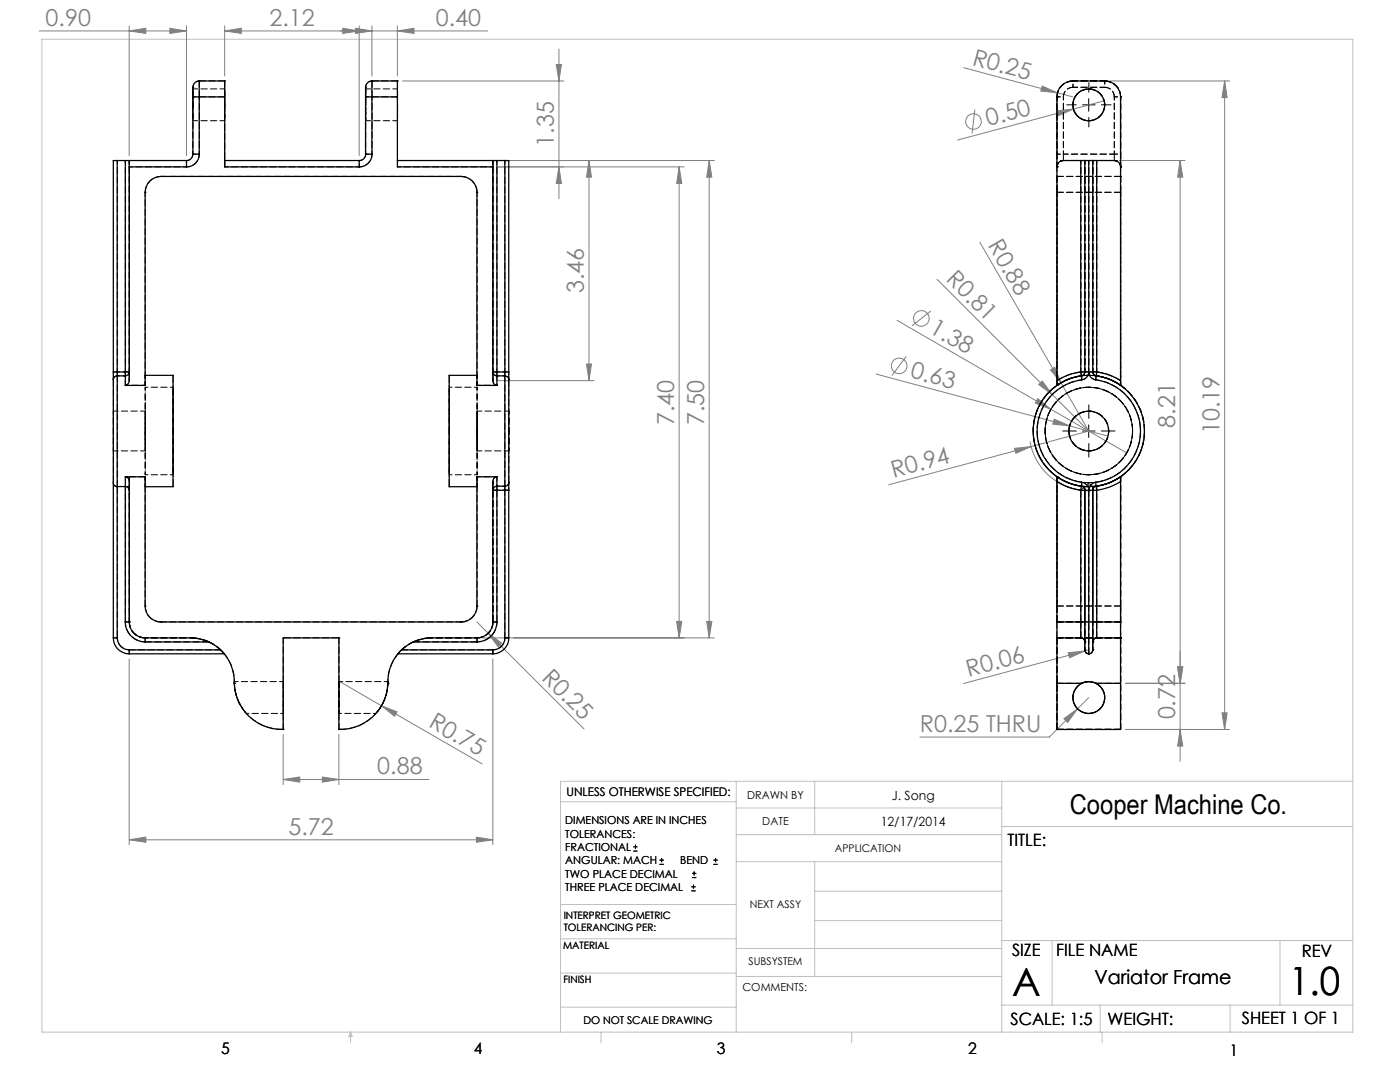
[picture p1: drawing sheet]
<svg xmlns="http://www.w3.org/2000/svg" width="279mm" height="216mm" viewBox="0 0 279 216" stroke-linecap="round" stroke-linejoin="round" font-family="sans-serif">
<g fill="none" stroke="#808080" stroke-width=".2">
<path d="M7.8 6.2h29.4M25.8 6.2l3.3-.6v1.1zM25.8 5.2v25.8M33.9 5.6l3.3 .6-3.3 .5zM37.2 5.2v25.8M44.8 6.2l3.4-.6v1.1zM44.8 5.2v10M68.4 5.6l3.3 .6-3.3 .5zM70.9 5.6l3.3 .6-3.3 .5zM71.7 5.2v25.8M74.2 5.2v10M79.3 6.2l3.3-.6v1.1z"/>
<path d="M79.3 5.2v10M80.3 16.2h32.2M97.3 6.2h-52.5M111 12.9h1l-.5 3.3zM111.5 9.8v29.9M192.3 13.5l21.8 5.8M208 17.2l3 1.3-3.3-.3zM221.5 16.2h23.9M244.4 16.2l.5 3.3h-1zM244.4 16.2v129.4M111.5 33.3l.5 3.3h-1zM117.5 32l.5 3.3h-.9z"/>
<path d="M117.5 32v44M135.5 33.3l.6 3.3h-1.1zM135.5 33.3v94M136.6 33.3h-37.2M141.5 32l.6 3.3h-1.1zM141.5 32v95.3M142.6 32h-43.2M194.6 21.9l-.6 4.7M210.9 22.1l3.3-.3-3 1.3zM214.2 21.8l-23.1 6.1M220.3 20.1l-6.1 1.7M223.4 32h13.1"/>
<path d="M235.5 32l.5 3.3h-1zM235.5 32v119.9M187 55.7l30.3 30.3M195.5 48.3l16.2 28.1M99.4 76h19.1M117.1 72.6h.9l-.5 3.4zM174.9 74.6l38.6 10.4M179 63.9l45.9 26.5M180.9 71.1l-2.9 3.8M185.8 62.1l-3.8 2.9M207.1 79.6l2.6 2.1-3.1-1.3zM207.3 76.7l.7-.7 2 2.7z"/>
<path d="M209.7 73.8l.8-.5 1.2 3.1zM211.7 76.4l5.6 9.6M202.5 89.5l3.3-.4-3.1 1.4zM205.6 88.1a11.9 11.9 0 0 0 12.3 9.8M205.8 89.1l-28.5 7.6M210.4 83.6l3.1 1.4-3.4-.4zM213.5 85l7.6 2M217.3 86l-11.5 3.1M25.8 131.5v37.1M67.9 136.1l28.3 16.3M95.2 124.1l2.2 2.3M96.2 127.3h46.4"/>
<path d="M97.4 126.4l2.7 1.9-.7 .7zM97.4 126.4l19.2 19.1M98.4 131.5v37.1M135 124h1.1l-.6 3.3zM141 124h1.1l-.6 3.3zM213.2 130.2l3.3-.3-3 1.3zM216.5 129.9l-24.2 6.5M217.3 129.7l-.8 .2M217.3 139.2l-7.9 7.9h-25.8M224.6 136.3h11.9M235 133.1h1l-.5 3.2zM56.5 155.5l3.3-.5v1.1z"/>
<path d="M56.5 146.5v10.1M56.5 155.5h29.1M64.3 155l3.3 .5-3.3 .6zM67.6 146.5v10.1M76.1 140.8l3.1 1.2-.5 .9zM212.3 143.4l2.8-2-2 2.7zM224.6 145.6h20.8M235.5 145.6l.5 3.3h-1zM243.9 142.2h1l-.5 3.4zM25.8 167.6l3.3-.6v1.1zM25.8 167.6h72.6M95.1 167l3.3 .6-3.3 .5z"/>
<circle cx="194.3" cy="24.2" r="1.56"/>
<circle cx="179.4" cy="73" r="1.55"/>
<circle cx="183.9" cy="63.5" r="1.56"/>
</g>
<g fill="none" stroke="#000" stroke-width=".2">
<path d="M217.3 19.7v2.5M216 20.9h2.5M216 86h2.5M217.3 84.8v2.5M126.4 169.8h.8M126.4 169h.8M126.8 168.6v.8M131.6 172.5h.9M131.6 171.6h.9M132 171.2v.8M138 177.8h.8M138 177h.8"/>
<path d="M138.1 175.1h.9M138.1 174.3h.9M138.4 176.5v.8M138.5 173.9v.8M142.4 172.5h.8M142.4 171.6h.8M142.8 171.2v.8"/>
</g>
<path d="M217.3 18.4v-1.9M214.8 20.9h-1.9M217.3 23.4v1.9M219.8 20.9h1.9M214.8 86h-2.7M217.3 83.5v-2.7M217.3 88.5v2.7M219.8 86h2.7" fill="none" stroke="#000" stroke-width=".2" stroke-dasharray="15.2 1.3 1.3 1.3"/>
<g fill="none" stroke="#c0c0c0" stroke-width=".2">
<path d="M8.4 7.8h261.6v198.2h-261.6zM111.9 160h35M146.9 155.9v50.1M162.6 155.9v10.6M199.9 155.9v50.1M270 155.9h-158.1v50.1M146.9 166.5h53M146.9 161.2h53M146.9 171.9h53M162.6 171.9v22.9M162.6 177.8h37.3M199.9 164.9h70.1"/>
<path d="M111.9 194.2h35M111.9 187.3h35M111.9 180.5h35M146.9 189.3h53M146.9 194.8h53M162.6 183.7h37.3M199.9 187.7h70.1M210 187.7v12.9M255.4 187.7v12.9M70 206v2.1M70 206l.3 .8h-.7zM111.9 201h35"/>
<path d="M119.9 206v2.1M170 206v2.1M199.9 200.6h70.1M219.6 200.6v5.4M220 206v2.1M245.5 200.6v5.4"/>
</g>
<g fill="#808080">
<path d="M209.7 73.8l.8-.5 1.2 3.1z"/>
<path d="M207.3 76.7l.7-.7 2 2.7z"/>
<path d="M207.1 79.6l2.6 2.1-3.1-1.3z"/>
<path d="M208 17.2l3 1.3-3.3-.3z"/>
<path d="M210.4 83.6l3.1 1.4-3.4-.4z"/>
<path d="M213.2 130.2l3.3-.3-3 1.3z"/>
<path d="M97.4 126.4l2.7 1.9-.7 .7z"/>
<path d="M76.1 140.8l3.1 1.2-.5 .9z"/>
<path d="M68.4 5.6l3.3 .6-3.3 .5zM44.8 6.2l3.4-.6v1.1zM95.1 167l3.3 .6-3.3 .5zM25.8 167.6l3.3-.6v1.1z"/>
<path d="M56.5 155.5l3.3-.5v1.1zM64.3 155l3.3 .5-3.3 .6zM70.9 5.6l3.3 .6-3.3 .5zM79.3 6.2l3.3-.6v1.1zM25.8 6.2l3.3-.6v1.1zM33.9 5.6l3.3 .6-3.3 .5zM212.3 143.4l.8 .7 2-2.7z"/>
<path d="M210.9 22.1l.3 1 3-1.3zM202.5 89.5l.2 1 3.1-1.4z"/>
<path d="M111.5 33.3l.5 3.3h-1zM111 12.9h1l-.5 3.3zM117.1 72.6h.9l-.5 3.4zM117.5 32l.5 3.3h-.9zM235 133.1h1l-.5 3.2zM235.5 32l.5 3.3h-1z"/>
<path d="M141.5 32l.6 3.3h-1.1zM141 124h1.1l-.6 3.3zM135.5 33.3l.6 3.3h-1.1zM135 124h1.1l-.6 3.3zM244.4 16.2l.5 3.3h-1zM243.9 142.2h1l-.5 3.4zM235 133.1h1l-.5 3.2zM235.5 145.6l.5 3.3h-1z"/>
</g>
<g fill="none" stroke="#000" stroke-width=".25">
<path d="M38.5 19.3h1.3M38.5 19.3v11.5M39.8 16.2v3.1M39.8 16.2h5v3.1M39.8 16.2a1.6 1.6 0 0 0-1.3 2.1v1M39.8 19.3h5M39.8 19.3v11.5M44.8 19.3v14h26.9M73 19.3h1.2M73 19.3v11.5M74.2 16.2v3.1M74.2 16.2a1.6 1.6 0 0 0-1.2 2.1v1"/>
<path d="M74.2 16.2h5.1v3.1M74.2 19.3v11.5M74.2 19.3h5.1M79.3 19.3v14h19.1M23.4 32h-.8v42.2M23.4 32h1.6M23.4 32v42.2M25 32h.8M25 32v42.2M25.8 33.3v42.7a.92 .92 0 0 1-.8 .9M25.8 32v1.3M25.8 33.3h11.4"/>
<path d="M25.8 32h11.4M37.2 32v1.3M38.5 30.8h1.3M38.5 30.8a1.26 1.26 0 0 1-1.3 1.2M39.8 30.8a2.53 2.53 0 0 1-2.6 2.5M44.8 32h26.9M71.7 32v1.3M73 30.8a1.21 1.21 0 0 1-1.3 1.2M73 30.8h1.2M74.2 30.8a2.53 2.53 0 0 1-2.5 2.5M79.3 32h19.1M98.4 33.3v42.7l.2 .7 .6 .2"/>
<path d="M98.4 32v1.3M98.4 32h.8M99.2 32h1.6M99.2 32v42.2M100.8 32h.7v42.2M100.8 32v42.2M215.7 32h.8M215.7 32h-3.5a1.33 1.33 0 0 0-1.3 1.3M215.7 32v42.2M216.5 32h.8M216.5 32v42.2M217.3 32h.8"/>
<path d="M217.3 32v42.2M218.1 32h.8M218.1 32v42.2M218.9 32h3.5a1.26 1.26 0 0 1 1.2 1.3M218.9 32v42.2M22.6 75.8v20.5M22.6 74.2h.8M22.6 74.2v1.6M23.4 75v22.1M23.4 75a.85 .85 0 0 0-.8 .8M23.4 74.2v.8M23.4 75h1.6"/>
<path d="M23.4 74.2h1.6M25 75v1.9M25 76.9h4v-38.5a3.2 3.2 0 0 1 3.1-3.2h59.9a3.2 3.2 0 0 1 3.2 3.2v38.5h4M25 74.2h.7a.67 .67 0 0 1-.7 .8M25 74.2v.8M29 74.9h5.5v22.2h-5.5M95.2 74.9h-5.6v22.2h5.6M99.2 75v1.9M99.2 74.2h-.8a.67 .67 0 0 0 .8 .8M99.2 74.2v.8M99.2 75h1.6M99.2 74.2h1.6"/>
<path d="M100.8 75v22M100.8 75a.78 .78 0 0 1 .7 .8M100.8 74.2v.8M100.8 74.2h.7M101.5 75.8v20.4M101.5 74.2v1.6M210.9 76v.9M210.9 76v-56.7a3.3 3.3 0 0 1 3.2-3.1h6.4a3.2 3.2 0 0 1 3.1 3.1v56.7M215.7 74.2a11.6 11.6 0 0 0-4.8 1.8M215.7 74.2l.1 .8M215.7 74.2h.8M215.8 75l.1 .8"/>
<path d="M215.8 75a11.1 11.1 0 0 0-9.6 11 11.1 11.1 0 0 0 9.6 11M215.9 75.8a10.3 10.3 0 0 0-8.9 10.2 10.3 10.3 0 0 0 8.9 10.2M216.5 74.2h.8M216.5 74.2a.79 .79 0 0 1-.7 .8M217.3 74.2a1.58 1.58 0 0 1-1.4 1.6M217.3 74.2a1.58 1.58 0 0 0 1.4 1.6M217.3 74.2h.8M218.1 74.2a.73 .73 0 0 0 .7 .8M218.1 74.2h.8M218.7 75.8a10.3 10.3 0 0 1 8.9 10.2 10.3 10.3 0 0 1-8.9 10.2M218.8 75l-.1 .8M218.8 75a11.1 11.1 0 0 1 9.6 11 11.1 11.1 0 0 1-9.6 11"/>
<path d="M218.9 74.2l-.1 .8M218.9 74.2a11.6 11.6 0 0 1 4.7 1.8M223.6 76v.9M22.6 96.3l.1 .4 .3 .3 .4 .1M22.6 96.3v31M23.4 97.1h1.6M23.4 97.1v30.2M25 95.1v2M25 95.1a.85 .85 0 0 1 .8 1v28M25 95.1h4v25.8a3.1 3.1 0 0 0 3.1 3.2h59.9a3.1 3.1 0 0 0 3.2-3.2v-25.8h4M25 97.1l.5 .2 .3 .5M25 97.1v27"/>
<path d="M99.2 95.1v1.9M99.2 95.1a.91 .91 0 0 0-.8 1v28M99.2 97a.68 .68 0 0 0-.8 .8h.8M99.2 97v.8M99.2 97h1.6M99.2 97.8v26.3M99.2 97.8h1.6M100.8 97v.8M100.8 97.8h.7M100.8 97.8v29.5M101.5 96.2a.73 .73 0 0 1-.7 .8M101.5 96.2v1.6"/>
<path d="M101.5 97.8v29.5M210.9 96.1a11.6 11.6 0 0 0 4.8 1.7M210.9 95.1v1M210.9 96.1v28M215.7 97.8h.8M215.7 97.8v26.3M215.8 97a.86 .86 0 0 1 .7 .8M215.8 97l-.1 .8M215.9 96.2a1.58 1.58 0 0 1 1.4 1.6M215.9 96.2l-.1 .8M216.5 97.8h.8M216.5 97.8v29.5"/>
<path d="M217.3 97.8h.8M217.3 97.8v29.5M218.1 97.8h.8M218.1 97.8v29.5M218.7 96.2l.1 .8M218.7 96.2a1.58 1.58 0 0 0-1.4 1.6M218.8 97a.79 .79 0 0 0-.7 .8M218.8 97l.1 .8M218.9 97.8v26.3M223.6 96.1a11.6 11.6 0 0 1-4.7 1.7M223.6 95.1v1M223.6 96.1v28"/>
<path d="M22.6 127.3h.8M22.6 127.3a3.1 3.1 0 0 0 3.2 3.2M23.4 127.3a2.41 2.41 0 0 0 2.4 2.4M25 124.1h.8M25 124.1a3.9 3.9 0 0 0 4 4M25.8 124.1a3.1 3.1 0 0 0 3.2 3.2M25.8 129.7v.8M25.8 129.7h18.2M25.8 130.5h19M29 127.3h9.3a8.7 8.7 0 0 1 8.4 9 9.5 9.5 0 0 0 9.8 9.3v-18.3h11.1v18.3a9.5 9.5 0 0 0 9.8-10.2 8.7 8.7 0 0 1 8.4-8.1h9.4M29 127.3v.8M29 128.1h12.7"/>
<path d="M79.4 130.5h19M80.2 129.7h18.2M82.5 128.1h12.7M95.2 127.3v.8M98.4 124.1a3.1 3.1 0 0 1-3.2 3.2M98.4 124.1h.8M98.4 129.7v.8M99.2 124.1a3.9 3.9 0 0 1-4 4M100.8 127.3h.7M100.8 127.3a2.41 2.41 0 0 1-2.4 2.4M101.5 127.3a3.1 3.1 0 0 1-3.1 3.2M210.9 124.1v3.2"/>
<path d="M210.9 127.3v9M210.9 136.3v9.3h12.7v-9.3M210.9 127.3h4.8M210.9 124.1h4.8M210.9 136.3h5M215.7 124.1h.8M215.7 124.1v3.2M215.7 127.3a.85 .85 0 0 1 .8 .8M215.9 136.3a3.4 3.4 0 0 1 2.8 0M215.9 136.3a3.2 3.2 0 0 0-1.1 4.9 3.2 3.2 0 0 0 5 0 3.2 3.2 0 0 0-1.1-4.9M216.5 127.3h.8M216.5 127.3v2a.94 .94 0 0 0 .8 1.2"/>
<path d="M217.3 127.3v3.2M217.3 127.3h.8M218.1 127.3v2.2a.83 .83 0 0 1-.8 1M218.1 124.1h.8M218.7 136.3h4.9M218.9 124.1v3.2M218.9 127.3a.78 .78 0 0 0-.8 .8M218.9 127.3h4.7M218.9 124.1h4.7M223.6 124.1v3.2M223.6 127.3v9"/>
<circle cx="217.3" cy="20.9" r="3.2"/>
<circle cx="217.3" cy="86" r="4"/>
</g>
<g fill="none" stroke="#000" stroke-width=".2" stroke-dasharray="1.3 .6">
<path d="M38.5 17.4h.1M39.8 16.1v3.2M39.8 19.3h5.1M39.8 16.1h.1M44.9 16.1h-5.1M44.9 19.3v-3.2M44.9 16.1h.1M73 17.7v6.4v-6.4M73 17.4h.1M74.3 16.1h.1M74.3 16.1v3.2M74.3 19.3h5"/>
<path d="M79.3 16.1h-5M79.3 19.3v-3.2M79.3 16.1h.1M211 19.3h.1M214.1 16.1h.1M220.5 16.1h.1M223.7 19.3h.1M25.8 32h.1M29 38.4h.1M32.2 35.2h.1M37.2 32h.1M38.5 20.9v3.2v-6.3v3.1"/>
<path d="M38.5 30.8h.1M44.9 20.9v3.2v-6.3v3.1M44.9 32h.1M71.7 32h.1M73 30.8h.1M79.3 20.9v3.2v-6.3v3.1M79.3 32h.1M92 35.2h.1M95.2 38.4h.1M98.4 32h.1M211 38.4h12.7M211 35.2v3.2"/>
<path d="M211 35.2h12.7M211 38.4v-3.2M211 33.3h.1M211 35.2h.1M212.2 32h.1M216.5 32h.1M218.1 32h.1M222.4 32h.1M223.7 35.2h-12.7M223.7 38.4v-3.2M223.7 38.4h-12.7M223.7 35.2v3.2"/>
<path d="M223.7 33.3h.1M223.7 35.2h.1M211 76.9h.1M215.7 74.2a11.9 11.9 0 0 0-4.7 1.7M215.8 75h.1M216.5 74.2h.1M218.1 74.2h.1M218.8 75h.1M223.7 75.9a11.9 11.9 0 0 0-4.8-1.7M223.7 76.9h.1M29 95.1h-3.2M211 96.1a11.9 11.9 0 0 0 4.7 1.7"/>
<path d="M211 95.1h.1M215.8 97h.1M216.5 97.8h.1M216.5 97.1h.1M218.1 97.8h.1M218.1 97.1h.1M218.8 97h.1M218.9 97a11.1 11.1 0 0 0 4.8-1.9M223.7 95.1h.1M228.4 86a11.1 11.1 0 0 0-16.3-9.8 11.1 11.1 0 0 0-1 19 11.1 11.1 0 0 0 17.3-8.1v-1.1M25.8 124.1h.1M29 120.9h.1"/>
<path d="M29 127.3h.1M29 128.1h12.7M32.2 124.1h.1M38.3 127.3h.1M46.8 136.3h.1M56.5 127.3h.1M56.5 136v6.4v-6.4M67.7 127.3h.1M67.7 136v6.4v-6.4M77.4 136.3h.1M82.5 128.1h12.7M85.9 127.3h.1"/>
<path d="M92 124.1h.1M95.2 127.3h.1M95.2 120.9h.1M98.4 124.1h.1M98.4 124.1v-28M211 124.1h12.7M211 120.9v3.2M211 120.9h12.7M211 124.1v-3.2M211 124.1v3.2M211 124.1v-28M211 127.3h.1"/>
<path d="M211 124.1h.1M215.7 124.1v3.2M215.7 127.3h.1M216.5 129.7h.1M216.5 128.1h.1M217.3 130.4v-3.1M217.3 130.4h.1M218.1 129.7h.1M218.1 128.1h.1M218.9 127.3v-3.2M218.9 127.3h.1M223.7 120.9h-12.7"/>
<path d="M223.7 124.1v-3.2M223.7 127.3h-12.7M223.7 124.1h-12.7M223.7 120.9v3.2M223.7 127.3v-3.2M223.7 127.3h.1M223.7 124.1h.1M56.5 145.5h.1M67.7 145.5h.1M211 145.5h.1M211 145.5h12.7M223.7 145.5h-12.7"/>
<path d="M223.7 145.5h.1"/>
</g>
<g fill="none" stroke="#000" stroke-width=".2" stroke-dasharray="1.3 .6" stroke-dashoffset=".5">
<path d="M25 32v42.2M25.8 32v42.2M39.8 30.8a2.54 2.54 0 0 1-2.6 2.5M44.9 33.3h26.8M71.7 32h-26.8M74.3 30.8a2.54 2.54 0 0 1-2.6 2.5M98.4 32v42.2M100.8 32v42.2M215.7 32v42.2M216.5 32v42.2M218.1 32v42.2M23.4 74.2v-42.2"/>
<path d="M25.8 74.2v-42.2M29 76.9v-2v2M95.2 76.9v-2v2M98.4 74.2v-42.2M99.2 74.2v-42.2M211 75.9v1M215.8 75a11.1 11.1 0 0 0-9.6 11.3 11.1 11.1 0 0 0 10.3 10.8M216.5 74.2v-42.2M217.3 74.2v-42.2M218.1 74.2v-42.2M218.9 74.2v-42.2M223.7 76.9a11.1 11.1 0 0 0-12.7 0"/>
<path d="M223.7 76.9v-1M25 97.1v27M29 95.1v2v-2M95.2 95.1v2v-2M211 95.1a11.1 11.1 0 0 0 12.7 0M211 95.1v1M215.7 97.8l.8-.7M216.5 97.1a11.1 11.1 0 0 1-5.5-2M218.1 97.1v27M218.1 97.1a11.1 11.1 0 0 0 10.3-10.8 11.1 11.1 0 0 0-9.6-11.3M223.7 95.1a11.1 11.1 0 0 1-12.7 0M44 129.7l.8 .7"/>
<path d="M44.8 130.4l-.8-.7M56.5 136h-9.7M77.4 136h-9.7M79.4 130.4l.8-.7M80.2 129.7l-.8 .7M216.5 124.1v-27"/>
</g>
<g fill="none" stroke="#000" stroke-width=".2" stroke-dasharray="1.3 .6" stroke-dashoffset=".6">
<path d="M38.5 19.3h1.3M38.5 19.3v11.5M39.8 16.1a1.27 1.27 0 0 0-1.3 1.3M73 19.3h1.3M73 19.3v11.5M74.3 16.1a1.27 1.27 0 0 0-1.3 1.3M211 19.3h1.2M211 19.3v11.5M214.1 17.4v-1.3M220.5 16.1v1.3M222.4 19.3h1.3M222.4 19.3v11.5"/>
<path d="M25.8 33.3h11.4M25.8 32v1.3M37.2 32v1.3M37.2 32h-11.4M37.2 32a1.27 1.27 0 0 0 1.3-1.2M38.5 30.8h1.3M39.8 30.8v-11.5M44.9 33.3v-1.3M44.9 32v1.3M71.7 33.3v-1.3M73 30.8h1.3M73 30.8a1.27 1.27 0 0 1-1.3 1.2"/>
<path d="M74.3 30.8v-11.5M79.3 33.3v-1.3M79.3 33.3h19.1M79.3 32v1.3M98.4 33.3v-1.3M98.4 32h-19.1M211 33.3a1.27 1.27 0 0 1 1.2-1.3M211 30.8h1.2M212.2 30.8v-11.5M212.2 30.8v1.2M212.2 32a1.27 1.27 0 0 0-1.2 1.3M212.2 32v-1.2"/>
<path d="M222.4 32a1.27 1.27 0 0 1 1.3 1.3M222.4 30.8h1.3M222.4 30.8v1.2M222.4 32v-1.2M223.7 30.8v-11.5M223.7 33.3a1.27 1.27 0 0 0-1.3-1.3M23.4 75a.79 .79 0 0 0-.8 .8M25 76.9h4M25.8 74.2a.79 .79 0 0 1-.8 .8M99.2 76.9h-4M99.2 75a.79 .79 0 0 1-.8-.8M101.6 75.8a.79 .79 0 0 0-.8-.8"/>
<path d="M215.8 75a.79 .79 0 0 0 .7-.8M216.5 74.2a.79 .79 0 0 1-.7 .8M218.1 74.2a.79 .79 0 0 0 .7 .8M218.8 75a.79 .79 0 0 1-.7-.8M23.4 97.1a.77 .77 0 0 1-.8-.8M95.2 95.1h4M98.4 97.8a.79 .79 0 0 1 .8-.8M101.6 96.2a.79 .79 0 0 1-.8 .8M215.8 97a.79 .79 0 0 1 .7 .8M217.3 96.3l-.8 .8M218.1 97.8a.79 .79 0 0 1 .7-.8M218.1 97.1l-.8-.8"/>
<path d="M221.3 86a4 4 0 0 0-5.8-3.5 4 4 0 0 0-.5 6.7 4 4 0 0 0 6.2-2.5l.1-.7M215.7 127.3a.79 .79 0 0 1 .8 .8M216.5 124.1v4M216.5 128.1a.79 .79 0 0 0-.8-.8M216.5 129.7a.79 .79 0 0 0 .8 .7M216.5 128.1v-4M217.3 130.4a.79 .79 0 0 1-.8-.7M217.3 130.4h.2a.79 .79 0 0 0 .6-.7M218.1 128.1v-4M218.1 129.7a.79 .79 0 0 1-.8 .7M218.1 128.1a.79 .79 0 0 1 .7-.8h.1M218.1 124.1v4"/>
<path d="M218.9 127.3h-.1a.79 .79 0 0 0-.7 .8M218.9 127.3a.79 .79 0 0 0-.8 .8"/>
</g>
<path d="M25 75v1.9M25.8 74.2v1.7M25.8 75.9v-1.7M98.4 75.9v-1.7M98.4 74.2v1.7M99.2 76.9v-1.9M25.8 97v-1.9M25.8 96.1v1.7M98.4 97.8v-1.7M98.4 96.1v1.7M99.2 97v-1.9" fill="none" stroke="#000" stroke-width=".2" stroke-dasharray="1.3 .6" stroke-dashoffset=".9"/>
<g fill="none" stroke="#000" stroke-width=".2" stroke-dasharray="1.3 .6" stroke-dashoffset=".8">
<path d="M23.4 32h1.6M100.8 32h-1.6M22.6 75.8v-1.6M23.4 75h1.6M25 74.2h-1.6M99.2 75h1.6M100.8 74.2h-1.6M101.6 74.2v1.6M23.4 97.1h1.6M99.2 97.8h1.6M100.8 97h-1.6M101.6 96.2v1.6"/>
<path d="M216.5 129.7v-1.6M216.5 128.1v1.6M218.1 128.1v1.6M218.1 129.7v-1.6M49.2 142.4h7.3M67.7 142.4h7.3"/>
</g>
<g fill="none" stroke="#000" stroke-width=".2" stroke-dasharray="1.3 .6" stroke-dashoffset=".1">
<path d="M211 19.3a3.2 3.2 0 0 1 3.1-3.2M214.1 17.4a1.91 1.91 0 0 0-1.9 1.9M214.1 16.1a3.2 3.2 0 0 0-3.1 3.2M220.5 16.1a3.2 3.2 0 0 1 3.2 3.2M222.4 19.3a1.91 1.91 0 0 0-1.9-1.9M223.7 19.3a3.2 3.2 0 0 0-3.2-3.2M32.2 35.2a3.2 3.2 0 0 0-3.2 3.2M95.2 38.4a3.2 3.2 0 0 0-3.2-3.2M100.8 75v22M23.4 97.1v-22.1M25.8 124.1a3.2 3.2 0 0 0 3.2 3.2M29 127.3a3.2 3.2 0 0 1-3.2-3.2"/>
<path d="M29 120.9v-25.8M29 120.9a3.2 3.2 0 0 0 3.2 3.2M44 129.7h-18.2M92 124.1a3.2 3.2 0 0 0 3.2-3.2M95.2 127.3a3.2 3.2 0 0 0 3.2-3.2M95.2 120.9v-25.8M98.4 129.7h-18.2M98.4 124.1a3.2 3.2 0 0 1-3.2 3.2M211 120.9v-25.8M215.9 136.3h-4.9M215.9 136.3a3.2 3.2 0 0 1 2.8 0M223.7 120.9v-25.8"/>
<path d="M223.7 136.3h-5M56.5 145.5v-18.2M67.7 145.5v-18.2M211 145.5v-18.2M223.7 145.5v-18.2"/>
</g>
<g fill="none" stroke="#000" stroke-width=".2" stroke-dasharray="1.3 .6" stroke-dashoffset=".4">
<path d="M23.4 32h-.8M25.8 32h-.8M99.2 32h-.8M101.6 32h-.8M216.5 32h-.8M217.3 32h-.8M218.1 32h-.8M218.9 32h-.8M23.4 74.2h-.8M23.4 74.2v.8M25 74.2h.8M25 74.2v.8"/>
<path d="M29 76.9v-38.5M95.2 76.9v-38.5M98.4 74.2h.8M99.2 75v-.8M100.8 75v-.8M101.6 74.2h-.8M211 76.9v-38.5M215.7 74.2h.8M215.8 75l-.1-.8M215.9 75.8l-.1-.8M217.3 74.2h-.8M217.3 74.2a1.59 1.59 0 0 1-1.4 1.6"/>
<path d="M218.1 74.2h.8M218.1 74.2h-.8M218.7 75.8a10.3 10.3 0 0 1 8.9 10.9 10.3 10.3 0 0 1-10.3 9.6M218.7 75.8a1.59 1.59 0 0 1-1.4-1.6M218.8 75l-.1 .8M218.9 74.2l-.1 .8M223.7 76.9v-38.5M25.8 97l-.8 .1M99.2 97.8h-.8M99.2 97.8v-.8M100.8 97.8v-.8M101.6 97.8h-.8"/>
<path d="M217.3 96.3a10.3 10.3 0 0 1-10.3-9.6 10.3 10.3 0 0 1 8.9-10.9M218.9 97l-.8 .1M23.4 127.3h-.8M25 124.1a4 4 0 0 0 4 4M25.8 129.7v.7M25.8 124.1v-27.1M25.8 124.1h-.8M25.8 124.1v-29M29 127.3v.8M46.8 136.3a8.8 8.8 0 0 0-8.5-9M77.4 136.3a8.8 8.8 0 0 1 8.5-9M95.2 128.1a4 4 0 0 0 4-4"/>
<path d="M95.2 128.1v-.8M98.4 130.4v-.7M99.2 124.1h-.8M101.6 127.3h-.8M216.5 124.1h-.8M216.5 127.3v2.4M217.3 127.3h-.8M217.3 127.3v-31M218.1 127.3h-.8M218.1 129.7v-2.4M218.9 124.1h-.8M218.9 124.1v-27.1"/>
<path d="M223.7 124.1v-29"/>
</g>
<path d="M212.2 32h3.5M218.9 32h3.5M34.5 86v-11.1M34.5 97.1v-11.1M89.7 86v-11.1M89.7 97.1v-11.1M216.5 97.1v30.2M23.4 127.3v-30.2M56.5 127.3h11.2M218.1 127.3v-30.2" fill="none" stroke="#000" stroke-width=".2" stroke-dasharray="1.3 .6" stroke-dashoffset="-.2"/>
<g fill="none" stroke="#000" stroke-width=".2" stroke-dasharray="1.3 .6" stroke-dashoffset=".3">
<path d="M44.9 17.7h-6.4M79.3 17.7h-6.3M214.1 17.4h6.4M220.5 16.1h-6.4M38.5 24.1h6.4M44.9 33.3v-14M73 24.1h6.3M79.3 33.3v-14M211 33.3v-2.5M211 33.3v-14M212.2 32h10.2M222.4 32h-10.2"/>
<path d="M222.4 30.8h-10.2M223.7 30.8v2.5M223.7 33.3v-14M25.8 75.9v-42.6M98.4 75.9v-42.6M211 75.9v-42.6M223.7 75.9v-42.6M22.6 86v-4v8v-4M22.6 90h6.4M29 87v-9.7v17.4v-7.7M29 86v-4v8v-4M29 82h-6.4"/>
<path d="M34.5 86v-8.7v17.4v-8.7M89.7 86v-8.7v17.4v-8.7M95.2 87v-9.7v17.4v-7.7M95.2 86v-4v8v-4M95.2 90h6.4M101.6 86v4v-8v4M101.6 82h-6.4M46.8 136.3v-.3v.3M77.4 136.3v-.3v.3"/>
</g>
<g fill="none" stroke="#000" stroke-width=".2" stroke-dasharray="1.3 .6" stroke-dashoffset=".7">
<path d="M25 76.9a.86 .86 0 0 0 .8-1M34.5 77.3h-5.5M95.2 77.3h-5.5M98.4 75.9a.88 .88 0 0 0 .8 1M29 94.7h5.5M89.7 94.7h5.5M99.2 95.1a.9 .9 0 0 0-.8 1M25.8 129.7a2.38 2.38 0 0 1-2.4-2.4M29 127.3h9.3M38.3 127.3h-9.3M46.8 136.3a9.5 9.5 0 0 0 2.4 6.1 9.5 9.5 0 0 1-2.4-6.1M77.4 136.3a9.5 9.5 0 0 1-2.4 6.1 9.5 9.5 0 0 0 2.4-6.1"/>
<path d="M85.9 127.3h9.3M95.2 127.3h-9.3M100.8 127.3a2.38 2.38 0 0 1-2.4 2.4M218.7 136.3a3.2 3.2 0 0 1 1.1 4.9 3.2 3.2 0 0 1-5 0 3.2 3.2 0 0 1 1.1-4.9"/>
</g>
<g fill="none" stroke="#000" stroke-width=".2" stroke-dasharray="1.3 .6" stroke-dashoffset="-.1">
<path d="M22.6 75.8v20.5M211 76.9a11.1 11.1 0 0 1 4.8-1.9M215.8 75a11.1 11.1 0 0 0-4.8 1.9M218.8 75a11.1 11.1 0 0 1 4.9 1.9M223.7 76.9a11.1 11.1 0 0 0-4.9-1.9M25.8 97.8v26.3M98.4 97.8v26.3M101.6 96.2v-20.4M208.6 86a8.7 8.7 0 0 1 12.8-7.7 8.7 8.7 0 0 1 .8 14.9 8.7 8.7 0 0 1-13.6-6.2v-1M211 95.1a11.1 11.1 0 0 0 4.8 1.9M215.7 97.8v26.3M216.5 97.8v26.3"/>
<path d="M218.8 97a11.1 11.1 0 0 0 4.9-1.9M226 86a8.7 8.7 0 0 0-12.8-7.7 8.7 8.7 0 0 0-.8 14.9 8.7 8.7 0 0 0 13.6-6.2v-1M38.3 127.3a8.7 8.7 0 0 1 3.4 .8M41.7 128.1a8.7 8.7 0 0 0-3.3-.8h-.1M82.5 128.1a8.7 8.7 0 0 1 3.4-.8M85.9 127.3h-.2a8.8 8.8 0 0 0-3.2 .8M98.4 124.1v-26.3M99.2 124.1v-26.3M211 136.3v-9M218.1 124.1v-26.3M223.7 136.3v-9M56.5 145.5a9.5 9.5 0 0 1-9.7-9.2"/>
<path d="M67.7 145.5a9.5 9.5 0 0 0 9.7-9.2M211 145.5v-9.2M223.7 145.5v-9.2"/>
</g>
<g fill="none" stroke="#000" stroke-width=".2" stroke-dasharray="1.3 .6" stroke-dashoffset=".2">
<path d="M217.3 17.7a3.2 3.2 0 0 1 2.8 4.6 3.2 3.2 0 0 1-5.3 .5 3.2 3.2 0 0 1 1.9-5l.6-.1M32.2 35.2h59.8M220.5 20.9a3.2 3.2 0 0 1-4.6 2.9 3.2 3.2 0 0 1-.5-5.4 3.2 3.2 0 0 1 5 1.9l.1 .6M100.8 97.8v29.5M32.2 124.1h59.8M41.7 128.1l1.2 .7 1.1 .9M44 129.7l-1.1-.9-1.2-.7M80.2 129.7l1.1-.9 1.2-.7M82.5 128.1l-1.2 .7-1.1 .9M211 127.3h4.7M215.7 127.3h-4.7M215.7 124.1h-4.7"/>
<path d="M216.7 136.1a3.2 3.2 0 0 1 3.7 4 3.2 3.2 0 0 1-5.2 1.4 3.2 3.2 0 0 1 1-5.3l.5-.1M217.3 136a3.2 3.2 0 0 1 2.8 4.6 3.2 3.2 0 0 1-5.3 .5 3.2 3.2 0 0 1 1.9-5l.6-.1M218.9 127.3h4.8M223.7 127.3h-4.8M223.7 124.1h-4.8"/>
</g>
<path d="M38.5 19.3v-1.9M73 19.3v-1.9" fill="none" stroke="#000" stroke-width=".2" stroke-dasharray="1.3 .6" stroke-dashoffset="1"/>
<g font-size="7.8">
<text x="202" y="198.7">A</text>
<text x="257.3" y="198.6">1.0</text>
</g>
<text font-size="5.4" x="213.5" y="162.4">Cooper Machine Co.</text>
<g font-size="4.7" fill="#808080">
<text x="9.1" y="5.1">0.90</text>
<text x="53.8" y="5.1">2.12</text>
<text x="87" y="5.1">0.40</text>
<text x="193.9" y="12.9" transform="rotate(15 193.9 12.9)">R0.25</text>
<text x="110.5" y="29.2" transform="rotate(-90 110.5 29.2)">1.35</text>
<text x="197.2" y="25.2" transform="rotate(-15 197.2 25.2)">0.50</text>
<text x="197.1" y="48.9" transform="rotate(60 197.1 48.9)">R0.88</text>
<text x="116.5" y="58.5" transform="rotate(-90 116.5 58.5)">3.46</text>
<text x="188.7" y="55.9" transform="rotate(45 188.7 55.9)">R0.81</text>
<text x="185.3" y="66.3" transform="rotate(30 185.3 66.3)">1.38</text>
<text x="181.5" y="75.3" transform="rotate(15 181.5 75.3)">0.63</text>
<text x="134.5" y="84.8" transform="rotate(-90 134.5 84.8)">7.40</text>
<text x="140.5" y="84.8" transform="rotate(-90 140.5 84.8)">7.50</text>
<text x="234.5" y="85.4" transform="rotate(-90 234.5 85.4)">8.21</text>
<text x="243.4" y="86.7" transform="rotate(-90 243.4 86.7)">10.19</text>
<text x="178.3" y="95.4" transform="rotate(-15 178.3 95.4)">R0.94</text>
<text x="107.9" y="135.4" transform="rotate(45 107.9 135.4)">R0.25</text>
<text x="193.3" y="135.1" transform="rotate(-15 193.3 135.1)">R0.06</text>
<text x="234.5" y="143.6" transform="rotate(-90 234.5 143.6)">0.72</text>
<text x="85.4" y="145" transform="rotate(30 85.4 145)">R0.75</text>
<text x="183.6" y="146">R0.25 THRU</text>
<text x="75.3" y="154.5">0.88</text>
<text x="57.6" y="166.5">5.72</text>
</g>
<text font-size="3.9" x="218.4" y="196.3">Variator Frame</text>
<g font-size="3.4">
<text x="201.1" y="168.8">TITLE:</text>
<text x="202" y="190.8">SIZE</text>
<text x="210.8" y="190.9">FILE NAME</text>
<text x="259.8" y="191">REV</text>
<text x="201.7" y="204.5">SCALE: 1:5</text>
<text x="221" y="204.5">WEIGHT:</text>
<text x="247.8" y="204.4">SHEET 1 OF 1</text>
</g>
<g font-size="3.2">
<text x="44.2" y="210.4">5</text>
<text x="94.6" y="210.3">4</text>
<text x="143.1" y="210.4">3</text>
<text x="193.2" y="210.3">2</text>
<text x="245.4" y="210.6">1</text>
</g>
<g font-size="2.5">
<text x="178" y="159.7">J. Song</text>
<text x="175.8" y="164.8">12/17/2014</text>
</g>
<text font-size="2.4" x="113.1" y="158.9">UNLESS OTHERWISE SPECIFIED:</text>
<g font-size="2.2">
<text x="149.1" y="159.4">DRAWN BY</text>
<text x="112.8" y="164.5">DIMENSIONS ARE IN INCHES</text>
<text x="112.8" y="167.1">TOLERANCES:</text>
<text x="152.1" y="164.7">DATE</text>
<text x="112.8" y="169.8">FRACTIONAL</text>
<text x="112.8" y="172.5">ANGULAR: MACH</text>
<text x="135.8" y="172.5">BEND</text>
<text x="112.8" y="175.1">TWO PLACE DECIMAL</text>
<text x="112.8" y="177.8">THREE PLACE DECIMAL</text>
<text x="148.2" y="197.8">COMMENTS:</text>
</g>
<g font-size="2.1">
<text x="166.6" y="170">APPLICATION</text>
<text x="149.7" y="181.2">NEXT ASSY</text>
<text x="149.4" y="192.7">SUBSYSTEM</text>
<text x="116.4" y="204.3">DO NOT SCALE DRAWING</text>
</g>
<g font-size="2">
<text x="112.5" y="183.3">INTERPRET GEOMETRIC</text>
<text x="112.5" y="185.9">TOLERANCING PER:</text>
<text x="112.4" y="189.4">MATERIAL</text>
<text x="112.4" y="196.2">FINISH</text>
</g>
</svg>
